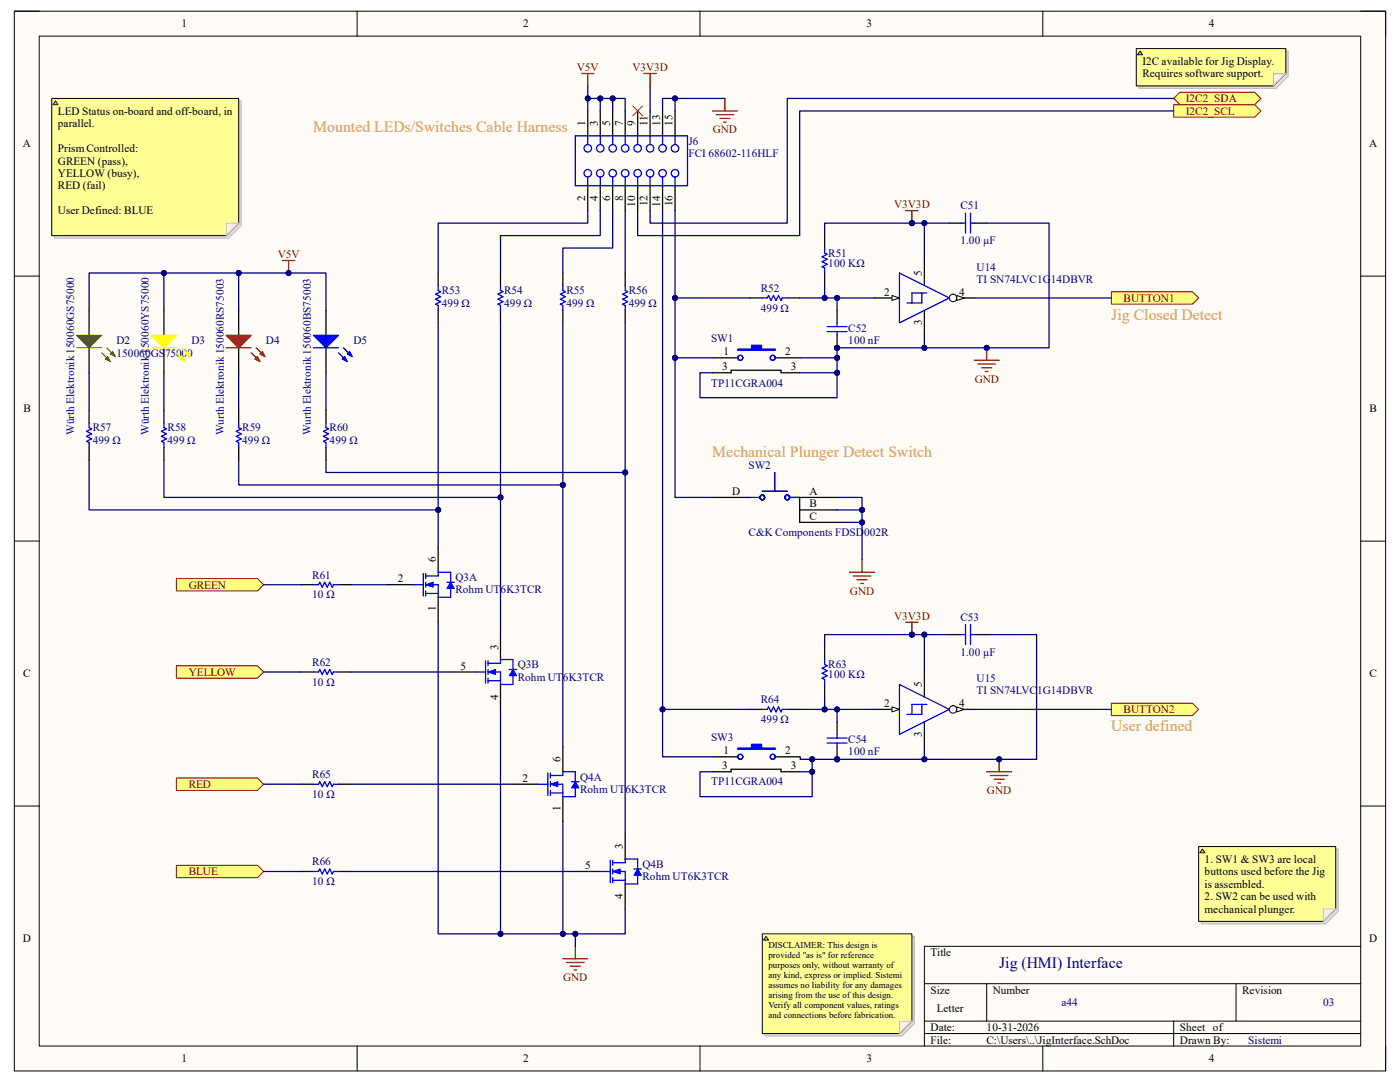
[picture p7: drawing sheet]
<svg xmlns="http://www.w3.org/2000/svg" width="279mm" height="216mm" viewBox="0 0 279 216" stroke-linecap="round" stroke-linejoin="round" font-family="sans-serif">
<path d="M2.9 2.2h273.6v211.5h-273.6z" fill-rule="evenodd" fill="#fffcf8"/>
<path d="M2.9 2.2h273.6v211.5h-273.6z" fill="none" stroke="#000" stroke-width=".2"/>
<path d="M7.8 7.2h263.8v201.5h-263.8z" fill-rule="evenodd" fill="#fffcf8"/>
<g fill="none" stroke="#000" stroke-width=".2">
<path d="M2.9 2.2h4.9M7.8 7.2h263.8v201.5h-263.8zM71.3 2.2v5M139.7 2.2v5M208.1 2.2v5M271.6 2.2h4.9v5M2.9 55.1h4.9M271.6 55.1h4.9M2.9 108h4.9M271.6 108h4.9M2.9 160.8h4.9M271.6 160.8h4.9"/>
<path d="M184.5 196.3h87.1M196.9 196.3v7.5M246.7 196.3v7.5M271.6 188.8h-87.1v19.9M71.3 208.7v5M139.7 208.7v5M184.5 203.8h87.1M184.5 206.2h87.1M208.1 208.7v5M234.2 203.8v4.9M276.5 208.7v5"/>
</g>
<path d="M174.5 59.5h5M184.5 52v5M184.5 61.9v5" fill="none" stroke="#000" stroke-width=".25"/>
<path d="M178 59l1.5 .5-1.5 .5z" fill="#f8fcff"/>
<path d="M178 59l1.5 .5-1.5 .5z" fill="none" stroke="#000" stroke-width=".2"/>
<path d="M189.5 59.5h4.9" fill="none" stroke="#000" stroke-width=".25"/>
<circle cx="190.2" cy="59.5" r=".75" fill="#f8fcff"/>
<circle cx="190.2" cy="59.5" r=".75" fill="none" stroke="#000" stroke-width=".2"/>
<path d="M190.9 59l1.5 .5-1.5 .5z" fill="#f8fcff"/>
<path d="M190.9 59l1.5 .5-1.5 .5z" fill="none" stroke="#000" stroke-width=".2"/>
<g fill="none" stroke="#00f" stroke-width=".25">
<path d="M114.8 27.1h22.4v10h-22.4zM117.3 27.1v1.8M117.3 35.3v1.8M119.8 27.1v1.8M119.8 35.3v1.8M122.3 27.1v1.8M122.3 35.3v1.8M124.8 27.1v1.8M124.8 35.3v1.8M127.3 27.1v1.8M127.3 35.3v1.8M129.7 27.1v1.8"/>
<path d="M129.7 35.3v1.8M132.2 27.1v1.8M132.2 35.3v1.8M134.7 27.1v1.8M134.7 35.3v1.8M179.5 54.5l10 5-10 4.9zM184 58.5v2h-3M185 58.5h-3v2"/>
<circle cx="117.3" cy="34.6" r=".75"/>
<circle cx="117.3" cy="29.6" r=".75"/>
<circle cx="119.8" cy="34.6" r=".75"/>
<circle cx="119.8" cy="29.6" r=".75"/>
<circle cx="122.3" cy="34.6" r=".75"/>
<circle cx="122.3" cy="29.6" r=".75"/>
<circle cx="124.8" cy="34.6" r=".75"/>
<circle cx="124.8" cy="29.6" r=".75"/>
<circle cx="127.3" cy="29.6" r=".75"/>
<circle cx="127.3" cy="34.6" r=".75"/>
<circle cx="129.7" cy="29.6" r=".75"/>
<circle cx="129.7" cy="34.6" r=".75"/>
<circle cx="132.2" cy="29.6" r=".75"/>
<circle cx="132.2" cy="34.6" r=".75"/>
<circle cx="134.7" cy="29.6" r=".75"/>
<circle cx="134.7" cy="34.6" r=".75"/>
</g>
<g fill="none" stroke="#000" stroke-width=".25">
<path d="M117.3 22.1v5M117.3 37.1v4.9M119.8 22.1v5M119.8 37.1v4.9M122.3 22.1v5M122.3 37.1v4.9M124.8 22.1v5M124.8 37.1v4.9M127.3 22.1v5M127.3 37.1v4.9M129.7 22.1v5M129.7 37.1v4.9"/>
<path d="M132.2 22.1v5M132.2 37.1v4.9M134.7 22.1v5M134.7 37.1v4.9M17.8 61.9v5M17.8 69.4v5"/>
</g>
<path d="M15.3 66.9h5l-2.5 2.5z" fill="#0f0"/>
<path d="M15.3 66.9h5l-2.5 2.5zM20.3 70.4l1.7 1.7M21.3 69.4l1.7 1.7" fill="none" stroke="#0f0" stroke-width=".25"/>
<path d="M21 71.6l.5-.5 .5 1z" fill="#0f0"/>
<path d="M21 71.6l.5-.5 .5 1z" fill="none" stroke="#0f0" stroke-width=".25"/>
<path d="M22 70.6l.5-.5 .5 1z" fill="#0f0"/>
<path d="M15.3 69.4h5M22 70.6l.5-.5 .5 1z" fill="none" stroke="#0f0" stroke-width=".25"/>
<path d="M65.1 61.9v5M65.1 69.4v5" fill="none" stroke="#000" stroke-width=".25"/>
<path d="M62.6 66.9h4.9l-2.4 2.5z" fill="#00f"/>
<path d="M62.6 66.9h4.9l-2.4 2.5zM67.5 70.4l1.8 1.7M68.5 69.4l1.8 1.7" fill="none" stroke="#00f" stroke-width=".25"/>
<path d="M68.3 71.6l.5-.5 .5 1z" fill="#00f"/>
<path d="M68.3 71.6l.5-.5 .5 1z" fill="none" stroke="#00f" stroke-width=".25"/>
<path d="M69.3 70.6l.5-.5 .5 1z" fill="#00f"/>
<path d="M62.6 69.4h4.9M69.3 70.6l.5-.5 .5 1z" fill="none" stroke="#00f" stroke-width=".25"/>
<path d="M47.6 61.9v5M47.6 69.4v5" fill="none" stroke="#000" stroke-width=".25"/>
<path d="M45.2 66.9h4.9l-2.5 2.5z" fill="#f00"/>
<path d="M45.2 66.9h4.9l-2.5 2.5zM50.1 70.4l1.8 1.7M51.1 69.4l1.8 1.7" fill="none" stroke="#800000" stroke-width=".25"/>
<path d="M50.9 71.6l.5-.5 .5 1z" fill="#f00"/>
<path d="M50.9 71.6l.5-.5 .5 1z" fill="none" stroke="#800000" stroke-width=".25"/>
<path d="M51.9 70.6l.5-.5 .5 1z" fill="#f00"/>
<path d="M45.2 69.4h4.9M51.9 70.6l.5-.5 .5 1z" fill="none" stroke="#800000" stroke-width=".25"/>
<path d="M32.7 61.9v5M32.7 69.4v5" fill="none" stroke="#000" stroke-width=".25"/>
<path d="M30.2 66.9h5l-2.5 2.5z" fill="#ff0"/>
<path d="M30.2 66.9h5l-2.5 2.5zM35.2 70.4l1.7 1.7M36.2 69.4l1.7 1.7" fill="none" stroke="#ff0" stroke-width=".25"/>
<path d="M35.9 71.6l.5-.5 .5 1z" fill="#ff0"/>
<path d="M35.9 71.6l.5-.5 .5 1z" fill="none" stroke="#ff0" stroke-width=".25"/>
<path d="M36.9 70.6l.5-.5 .5 1z" fill="#ff0"/>
<path d="M30.2 69.4h5M36.9 70.6l.5-.5 .5 1z" fill="none" stroke="#ff0" stroke-width=".25"/>
<g fill="none" stroke="#000" stroke-width=".25">
<path d="M87.4 54.5v2.5M99.9 54.5v2.5M112.3 54.5v2.5M124.8 54.5v2.5M87.4 61.9v2.5M99.9 61.9v2.5M112.3 61.9v2.5M124.8 61.9v2.5M17.8 81.8v2.5M17.8 89.3v2.5M32.7 81.8v2.5M32.7 89.3v2.5"/>
<path d="M47.6 81.8v2.5M47.6 89.3v2.5M65.1 81.8v2.5M65.1 89.3v2.5"/>
</g>
<g fill="none" stroke="#00f" stroke-width=".25">
<path d="M87.4 57v1l.5 .2-1 .5 1 .5-1 .5 1 .5-1 .5 .5 .2v1M99.9 57v1l.5 .2-1 .5 1 .5-1 .5 1 .5-1 .5 .5 .2v1M112.3 57v1l.5 .2-1 .5 1 .5-1 .5 1 .5-1 .5 .5 .2v1M124.8 57v1l.5 .2-1 .5 1 .5-1 .5 1 .5-1 .5 .5 .2v1M17.8 84.3v1l.5 .3-1 .5 1 .5-1 .5 1 .5-1 .5 .5 .2v1M32.7 84.3v1l.5 .3-1 .5 1 .5-1 .5 1 .5-1 .5 .5 .2v1M47.6 84.3v1l.5 .3-1 .5 1 .5-1 .5 1 .5-1 .5 .5 .2v1M65.1 84.3v1l.5 .3-1 .5 1 .5-1 .5 1 .5-1 .5 .5 .2v1M84.5 114.4v4.5M85 116.7h2.4v2.5M85 118.4h2.4M85 114.4v1"/>
<path d="M85 116.2v1M85 117.9v1M87.4 114.2v.7h-2.4"/>
</g>
<path d="M89.9 116.2l.8 1.2h-1.5z" fill="#00f"/>
<path d="M89.9 116.2l.8 1.2h-1.5z" fill="none" stroke="#00f" stroke-width=".2"/>
<path d="M89.2 116.2h1.5" fill="none" stroke="#00f" stroke-width=".25"/>
<path d="M85 116.7l1.4-.5v1z" fill="#00f"/>
<path d="M85 116.7l1.4-.5v1z" fill="none" stroke="#00f" stroke-width=".2"/>
<path d="M77.5 116.7h5M87.4 109.2v5M87.4 119.2v4.9" fill="none" stroke="#000" stroke-width=".25"/>
<path d="M82.5 116.7h2M87.4 114.2h2.5v2M89.9 117.4v1.8h-2.5M96.9 131.8v4.5M97.4 134.1h2.5v2.5M97.4 135.8h2.5M97.4 131.8v1M97.4 133.6v1M97.4 135.3v1M99.9 131.6v.7h-2.5" fill="none" stroke="#00f" stroke-width=".25"/>
<path d="M102.4 133.6l.7 1.2h-1.5z" fill="#00f"/>
<path d="M102.4 133.6l.7 1.2h-1.5z" fill="none" stroke="#00f" stroke-width=".2"/>
<path d="M101.6 133.6h1.5" fill="none" stroke="#00f" stroke-width=".25"/>
<path d="M97.4 134.1l1.5-.5v1z" fill="#00f"/>
<path d="M97.4 134.1l1.5-.5v1z" fill="none" stroke="#00f" stroke-width=".2"/>
<path d="M89.9 134.1h5M99.9 126.6v5M99.9 136.6v5" fill="none" stroke="#000" stroke-width=".25"/>
<path d="M94.9 134.1h2M99.9 131.6h2.5v2M102.4 134.8v1.8h-2.5M109.3 154.2v4.5M109.8 156.5h2.5v2.5M109.8 158.2h2.5M109.8 154.2v1M109.8 156v1M109.8 157.7v1M112.3 154v.7h-2.5" fill="none" stroke="#00f" stroke-width=".25"/>
<path d="M114.8 156l.8 1.2h-1.5z" fill="#00f"/>
<path d="M114.8 156l.8 1.2h-1.5z" fill="none" stroke="#00f" stroke-width=".2"/>
<path d="M114.1 156h1.5" fill="none" stroke="#00f" stroke-width=".25"/>
<path d="M109.8 156.5l1.5-.5v1z" fill="#00f"/>
<path d="M109.8 156.5l1.5-.5v1z" fill="none" stroke="#00f" stroke-width=".2"/>
<path d="M102.4 156.5h5M112.3 149v5M112.3 159v4.9" fill="none" stroke="#000" stroke-width=".25"/>
<path d="M107.4 156.5h1.9M112.3 154h2.5v2M114.8 157.2v1.8h-2.5M121.8 171.7v4.4M122.3 171.7v1M122.3 173.9h2.5v2.5M122.3 175.6h2.5M122.3 173.4v1M122.3 175.1v1M124.8 171.4v.8h-2.5" fill="none" stroke="#00f" stroke-width=".25"/>
<path d="M127.3 173.4l.7 1.2h-1.5z" fill="#00f"/>
<path d="M127.3 173.4l.7 1.2h-1.5z" fill="none" stroke="#00f" stroke-width=".2"/>
<path d="M126.5 173.4h1.5" fill="none" stroke="#00f" stroke-width=".25"/>
<path d="M122.3 173.9l1.5-.5v1z" fill="#00f"/>
<path d="M122.3 173.9l1.5-.5v1z" fill="none" stroke="#00f" stroke-width=".2"/>
<path d="M114.8 173.9h5M124.8 166.4v5M124.8 176.4v5" fill="none" stroke="#000" stroke-width=".25"/>
<path d="M119.8 173.9h2M124.8 171.4h2.5v2M127.3 174.6v1.8h-2.5" fill="none" stroke="#00f" stroke-width=".25"/>
<path d="M112.3 191.3h5M113.1 192.1h3.5M113.8 192.8h2M114.6 193.5h.5M114.8 188.8v2.5" fill="none" stroke="#800000" stroke-width=".25"/>
<path d="M35.2 115.4h16.2l1.2 1.3-1.2 1.2h-16.2z" fill-rule="evenodd" fill="#ffff80"/>
<path d="M35.2 115.4h16.2l1.2 1.3-1.2 1.2h-16.2z" fill="none" stroke="#800000" stroke-width=".2"/>
<path d="M35.2 132.8h16.2l1.2 1.3-1.2 1.2h-16.2z" fill-rule="evenodd" fill="#ffff80"/>
<path d="M35.2 132.8h16.2l1.2 1.3-1.2 1.2h-16.2z" fill="none" stroke="#800000" stroke-width=".2"/>
<path d="M35.2 155.2h16.2l1.2 1.3-1.2 1.2h-16.2z" fill-rule="evenodd" fill="#ffff80"/>
<path d="M35.2 155.2h16.2l1.2 1.3-1.2 1.2h-16.2z" fill="none" stroke="#800000" stroke-width=".2"/>
<path d="M35.2 172.7h16.2l1.2 1.2-1.2 1.2h-16.2z" fill-rule="evenodd" fill="#ffff80"/>
<path d="M35.2 172.7h16.2l1.2 1.2-1.2 1.2h-16.2z" fill="none" stroke="#800000" stroke-width=".2"/>
<path d="M184.5 134.1v5M174.5 141.6h5M184.5 144v5" fill="none" stroke="#000" stroke-width=".25"/>
<path d="M178 141.1l1.5 .5-1.5 .4z" fill="#f8fcff"/>
<path d="M178 141.1l1.5 .5-1.5 .4z" fill="none" stroke="#000" stroke-width=".2"/>
<path d="M189.5 141.6h4.9" fill="none" stroke="#000" stroke-width=".25"/>
<circle cx="190.2" cy="141.5" r=".75" fill="#f8fcff"/>
<circle cx="190.2" cy="141.6" r=".75" fill="none" stroke="#000" stroke-width=".2"/>
<path d="M190.9 141.1l1.5 .5-1.5 .4z" fill="#f8fcff"/>
<path d="M190.9 141.1l1.5 .5-1.5 .4z" fill="none" stroke="#000" stroke-width=".2"/>
<path d="M191.9 44.5h.8M192.7 42.5v4M193.7 42.5v4M193.7 44.5h.7M179.5 136.6l10 5-10 4.9zM191.9 126.6h.8M192.7 124.6v4M193.7 124.6v4M193.7 126.6h.7M184 140.6v1.9h-3M185 140.6h-3v1.9" fill="none" stroke="#00f" stroke-width=".25"/>
<path d="M189.5 44.5h2.4M194.4 44.5h2.5M189.5 126.6h2.4M194.4 126.6h2.5" fill="none" stroke="#000" stroke-width=".25"/>
<path d="M196.9 154h5M197.7 154.7h3.4M198.4 155.5h2M199.2 156.2h.5M199.4 151.5v2.5" fill="none" stroke="#800000" stroke-width=".25"/>
<circle cx="199.4" cy="151.5" r=".5" fill="#000080"/>
<circle cx="199.4" cy="151.5" r=".5" fill="none" stroke="#000080" stroke-width=".2"/>
<path d="M194.4 71.9h5M195.2 72.6h3.5M195.9 73.4h2M196.7 74.1h.5M196.9 69.4v2.5" fill="none" stroke="#800000" stroke-width=".25"/>
<circle cx="196.9" cy="69.4" r=".5" fill="#000080"/>
<circle cx="196.9" cy="69.4" r=".5" fill="none" stroke="#000080" stroke-width=".2"/>
<path d="M180.7 42h2.5M182 42v2.5" fill="none" stroke="#800000" stroke-width=".25"/>
<circle cx="182" cy="44.5" r=".5" fill="#000080"/>
<circle cx="182" cy="44.5" r=".5" fill="none" stroke="#000080" stroke-width=".2"/>
<path d="M180.7 124.1h2.5M182 124.1v2.5" fill="none" stroke="#800000" stroke-width=".25"/>
<circle cx="182" cy="126.6" r=".5" fill="#000080"/>
<circle cx="182" cy="126.6" r=".5" fill="none" stroke="#000080" stroke-width=".2"/>
<path d="M149.6 59.5h2.5M157.1 59.5h2.5M149.6 141.6h2.5M157.1 141.6h2.5" fill="none" stroke="#000" stroke-width=".25"/>
<path d="M152.1 59.5h1l.3-.5 .5 .9 .5-.9 .5 .9 .5-.9 .5 .9 .2-.4h1M152.1 141.6h1l.3-.5 .5 .9 .5-.9 .5 .9 .5-.9 .5 .9 .2-.4h1" fill="none" stroke="#00f" stroke-width=".25"/>
<circle cx="167.1" cy="69.4" r=".5" fill="#000080"/>
<circle cx="167.1" cy="69.4" r=".5" fill="none" stroke="#000080" stroke-width=".2"/>
<path d="M167.1 61.9v2.5M167.1 66.9v2.5" fill="none" stroke="#000" stroke-width=".25"/>
<circle cx="167.1" cy="69.4" r=".5" fill="#000080"/>
<circle cx="167.1" cy="69.4" r=".5" fill="none" stroke="#000080" stroke-width=".2"/>
<path d="M165.1 66.2h3.9M165.1 65.2h3.9M167.1 64.4v.8M167.1 66.2v.7" fill="none" stroke="#00f" stroke-width=".25"/>
<circle cx="167.1" cy="151.5" r=".5" fill="#000080"/>
<circle cx="167.1" cy="151.5" r=".5" fill="none" stroke="#000080" stroke-width=".2"/>
<path d="M167.1 144v2.5M167.1 149v2.5" fill="none" stroke="#000" stroke-width=".25"/>
<circle cx="167.1" cy="151.5" r=".5" fill="#000080"/>
<circle cx="167.1" cy="151.5" r=".5" fill="none" stroke="#000080" stroke-width=".2"/>
<path d="M165.1 148.3h3.9M165.1 147.3h3.9M167.1 146.5v.8M167.1 148.3v.7" fill="none" stroke="#00f" stroke-width=".25"/>
<path d="M144.7 19.6v2.5M142.2 22.1h5M142.9 22.9h3.5M143.7 23.6h2M144.4 24.4h.5" fill="none" stroke="#800000" stroke-width=".25"/>
<path d="M221.8 58.2h16.2l1.2 1.3-1.2 1.2h-16.2z" fill-rule="evenodd" fill="#ffff80"/>
<path d="M221.8 58.2h16.2l1.2 1.3-1.2 1.2h-16.2z" fill="none" stroke="#800000" stroke-width=".2"/>
<path d="M221.8 140.3h16.2l1.2 1.3-1.2 1.2h-16.2z" fill-rule="evenodd" fill="#ffff80"/>
<path d="M221.8 140.3h16.2l1.2 1.3-1.2 1.2h-16.2z" fill="none" stroke="#800000" stroke-width=".2"/>
<path d="M126.3 21.1l1.9 2M128.2 21.1l-1.9 2" fill="none" stroke="#f00" stroke-width=".2"/>
<path d="M142.3 71.4h4.9M154.7 71.4h5" fill="none" stroke="#000" stroke-width=".25"/>
<path d="M147.2 69.7h2.8v-.8h2v.8h2.7v.2h-7.5z" fill-rule="evenodd" fill="#00f"/>
<g fill="none" stroke="#00f" stroke-width=".25">
<path d="M147.2 69.7h2.8v-.8h2v.8h2.7v.2h-7.5z"/>
<circle cx="147.7" cy="71.4" r=".5"/>
<circle cx="154.2" cy="71.4" r=".5"/>
</g>
<path d="M142.2 74.4h3.7v-.5h10v.5h3.7M142.3 151h4.9M154.7 151h5" fill="none" stroke="#000" stroke-width=".25"/>
<path d="M147.2 149.3h2.8v-.8h2v.8h2.7v.2h-7.5z" fill-rule="evenodd" fill="#00f"/>
<g fill="none" stroke="#00f" stroke-width=".25">
<path d="M147.2 149.3h2.8v-.8h2v.8h2.7v.2h-7.5z"/>
<circle cx="147.7" cy="151" r=".5"/>
<circle cx="154.2" cy="151" r=".5"/>
</g>
<path d="M142.2 154h3.7v-.5h10v.5h3.7" fill="none" stroke="#000" stroke-width=".25"/>
<path d="M116.1 14.7h2.4M117.3 14.7v2.5M56.3 52h2.5M57.6 52v2.5" fill="none" stroke="#800000" stroke-width=".25"/>
<circle cx="57.6" cy="54.5" r=".5" fill="#000080"/>
<circle cx="57.6" cy="54.5" r=".5" fill="none" stroke="#000080" stroke-width=".2"/>
<g fill="none" stroke="#00f" stroke-width=".25">
<path d="M149.6 99.3h2M152.1 98h5M154.6 94.3v3.7M157.6 99.3h2"/>
<circle cx="152.1" cy="99.3" r=".47"/>
<circle cx="157.1" cy="99.3" r=".47"/>
</g>
<path d="M142.2 99.3h7.4M167.1 99.3h-7.5v4.9h7.5M159.6 101.7h7.5" fill="none" stroke="#000" stroke-width=".25"/>
<path d="M169.5 114.2h5M170.3 114.9h3.5M171 115.7h2M171.8 116.4h.5M172 111.7v2.5" fill="none" stroke="#800000" stroke-width=".25"/>
<path d="M234.2 19.6l1.3-1.2h14.9l1.3 1.2-1.3 1.3h-14.9z" fill-rule="evenodd" fill="#ffff80"/>
<path d="M234.2 19.6l1.3-1.2h14.9l1.3 1.2-1.3 1.3h-14.9z" fill="none" stroke="#800000" stroke-width=".2"/>
<path d="M234.2 20.9h16.2l1.3 1.2-1.3 1.3h-16.2z" fill-rule="evenodd" fill="#ffff80"/>
<path d="M234.2 20.9h16.2l1.3 1.2-1.3 1.3h-16.2z" fill="none" stroke="#800000" stroke-width=".2"/>
<path d="M128.5 14.7h2.5M129.7 14.7v2.5" fill="none" stroke="#800000" stroke-width=".25"/>
<path d="M164.6 47v2.5M164.6 54.5v2.5M60.1 116.7h2.5M67.5 116.7h2.5M60.1 134.1h2.5M67.5 134.1h2.5M164.6 129.1v2.5M164.6 136.6v2.5M60.1 156.5h2.5M67.5 156.5h2.5M60.1 173.9h2.5M67.5 173.9h2.5" fill="none" stroke="#000" stroke-width=".25"/>
<path d="M164.6 49.5v1l.5 .2-1 .5 1 .5-1 .5 1 .5-1 .5 .5 .3v1M62.6 116.7h1l.2-.5 .5 1 .5-1 .5 1 .5-1 .5 1 .2-.5h1M62.6 134.1h1l.2-.5 .5 1 .5-1 .5 1 .5-1 .5 1 .2-.5h1M164.6 131.6v1l.5 .2-1 .5 1 .5-1 .5 1 .5-1 .5 .5 .3v1M62.6 156.5h1l.2-.5 .5 1 .5-1 .5 1 .5-1 .5 1 .2-.5h1M62.6 173.9h1l.2-.5 .5 1 .5-1 .5 1 .5-1 .5 1 .2-.5h1" fill="none" stroke="#00f" stroke-width=".25"/>
<path d="M47.6 54.5v7.4" fill="none" stroke="#000080" stroke-width=".25"/>
<circle cx="47.6" cy="54.5" r=".5" fill="#000080"/>
<circle cx="47.6" cy="54.5" r=".5" fill="none" stroke="#000080" stroke-width=".2"/>
<path d="M32.7 54.5v7.4" fill="none" stroke="#000080" stroke-width=".25"/>
<circle cx="32.7" cy="54.5" r=".5" fill="#000080"/>
<circle cx="32.7" cy="54.5" r=".5" fill="none" stroke="#000080" stroke-width=".2"/>
<path d="M117.3 17.2v2.4h7.5v2.5M17.8 74.4v7.4M32.7 74.4v7.4M47.6 74.4v7.4M65.1 74.4v7.4" fill="none" stroke="#000080" stroke-width=".25"/>
<circle cx="117.3" cy="19.6" r=".5" fill="#000080"/>
<circle cx="117.3" cy="19.6" r=".5" fill="none" stroke="#000080" stroke-width=".2"/>
<circle cx="119.8" cy="19.6" r=".5" fill="#000080"/>
<circle cx="119.8" cy="19.6" r=".5" fill="none" stroke="#000080" stroke-width=".2"/>
<circle cx="122.3" cy="19.6" r=".5" fill="#000080"/>
<circle cx="122.3" cy="19.6" r=".5" fill="none" stroke="#000080" stroke-width=".2"/>
<path d="M122.3 19.6v2.5" fill="none" stroke="#000080" stroke-width=".25"/>
<circle cx="122.3" cy="19.6" r=".5" fill="#000080"/>
<circle cx="122.3" cy="19.6" r=".5" fill="none" stroke="#000080" stroke-width=".2"/>
<path d="M119.8 19.6v2.5" fill="none" stroke="#000080" stroke-width=".25"/>
<circle cx="119.8" cy="19.6" r=".5" fill="#000080"/>
<circle cx="119.8" cy="19.6" r=".5" fill="none" stroke="#000080" stroke-width=".2"/>
<path d="M117.3 19.6v2.5" fill="none" stroke="#000080" stroke-width=".25"/>
<circle cx="117.3" cy="19.6" r=".5" fill="#000080"/>
<circle cx="117.3" cy="19.6" r=".5" fill="none" stroke="#000080" stroke-width=".2"/>
<path d="M117.3 42v2.5h-29.9v10M119.8 42v5h-19.9v7.5M122.3 42v7.5h-10v5M124.8 42v12.5M87.4 64.4v37.3h-69.6v-9.9" fill="none" stroke="#000080" stroke-width=".25"/>
<circle cx="87.4" cy="101.7" r=".5" fill="#000080"/>
<circle cx="87.4" cy="101.7" r=".5" fill="none" stroke="#000080" stroke-width=".2"/>
<path d="M99.9 64.4v34.9h-67.2v-7.5" fill="none" stroke="#000080" stroke-width=".25"/>
<circle cx="99.9" cy="99.3" r=".5" fill="#000080"/>
<circle cx="99.9" cy="99.3" r=".5" fill="none" stroke="#000080" stroke-width=".2"/>
<path d="M112.3 64.4v32.4h-64.7v-5" fill="none" stroke="#000080" stroke-width=".25"/>
<circle cx="112.3" cy="96.8" r=".5" fill="#000080"/>
<circle cx="112.3" cy="96.8" r=".5" fill="none" stroke="#000080" stroke-width=".2"/>
<path d="M124.8 64.4v29.9h-59.7v-2.5" fill="none" stroke="#000080" stroke-width=".25"/>
<circle cx="124.8" cy="94.3" r=".5" fill="#000080"/>
<circle cx="124.8" cy="94.3" r=".5" fill="none" stroke="#000080" stroke-width=".2"/>
<path d="M17.8 61.9v-7.4h47.3v7.4" fill="none" stroke="#000080" stroke-width=".25"/>
<circle cx="32.7" cy="54.5" r=".5" fill="#000080"/>
<circle cx="32.7" cy="54.5" r=".5" fill="none" stroke="#000080" stroke-width=".2"/>
<circle cx="47.6" cy="54.5" r=".5" fill="#000080"/>
<circle cx="47.6" cy="54.5" r=".5" fill="none" stroke="#000080" stroke-width=".2"/>
<circle cx="57.6" cy="54.5" r=".5" fill="#000080"/>
<circle cx="57.6" cy="54.5" r=".5" fill="none" stroke="#000080" stroke-width=".2"/>
<path d="M70 116.7h7.5M87.4 101.7v7.5M70 134.1h19.9M70 156.5h32.4M70 173.9h44.8" fill="none" stroke="#000080" stroke-width=".25"/>
<circle cx="87.4" cy="101.7" r=".5" fill="#000080"/>
<circle cx="87.4" cy="101.7" r=".5" fill="none" stroke="#000080" stroke-width=".2"/>
<path d="M99.9 99.3v27.3" fill="none" stroke="#000080" stroke-width=".25"/>
<circle cx="99.9" cy="99.3" r=".5" fill="#000080"/>
<circle cx="99.9" cy="99.3" r=".5" fill="none" stroke="#000080" stroke-width=".2"/>
<path d="M112.3 96.8v52.2" fill="none" stroke="#000080" stroke-width=".25"/>
<circle cx="112.3" cy="96.8" r=".5" fill="#000080"/>
<circle cx="112.3" cy="96.8" r=".5" fill="none" stroke="#000080" stroke-width=".2"/>
<path d="M124.8 94.3v72.1" fill="none" stroke="#000080" stroke-width=".25"/>
<circle cx="124.8" cy="94.3" r=".5" fill="#000080"/>
<circle cx="124.8" cy="94.3" r=".5" fill="none" stroke="#000080" stroke-width=".2"/>
<path d="M87.5 124.1v62.2h37.3v-4.9" fill="none" stroke="#000080" stroke-width=".25"/>
<circle cx="99.9" cy="186.3" r=".5" fill="#000080"/>
<circle cx="99.9" cy="186.3" r=".5" fill="none" stroke="#000080" stroke-width=".2"/>
<circle cx="112.3" cy="186.3" r=".5" fill="#000080"/>
<circle cx="112.3" cy="186.3" r=".5" fill="none" stroke="#000080" stroke-width=".2"/>
<circle cx="114.8" cy="186.3" r=".5" fill="#000080"/>
<circle cx="114.8" cy="186.3" r=".5" fill="none" stroke="#000080" stroke-width=".2"/>
<path d="M114.8 186.3v2.5" fill="none" stroke="#000080" stroke-width=".25"/>
<circle cx="114.8" cy="186.3" r=".5" fill="#000080"/>
<circle cx="114.8" cy="186.3" r=".5" fill="none" stroke="#000080" stroke-width=".2"/>
<path d="M112.3 163.9v22.4" fill="none" stroke="#000080" stroke-width=".25"/>
<circle cx="112.3" cy="186.3" r=".5" fill="#000080"/>
<circle cx="112.3" cy="186.3" r=".5" fill="none" stroke="#000080" stroke-width=".2"/>
<path d="M99.9 141.6v44.7" fill="none" stroke="#000080" stroke-width=".25"/>
<circle cx="99.9" cy="186.3" r=".5" fill="#000080"/>
<circle cx="99.9" cy="186.3" r=".5" fill="none" stroke="#000080" stroke-width=".2"/>
<path d="M196.9 44.5h12.5v24.9h-24.9v-2.5M52.6 116.7h7.5M52.6 134.1h7.5M52.6 156.5h7.5M52.6 173.9h7.5" fill="none" stroke="#000080" stroke-width=".25"/>
<circle cx="184.5" cy="69.4" r=".5" fill="#000080"/>
<circle cx="184.5" cy="69.4" r=".5" fill="none" stroke="#000080" stroke-width=".2"/>
<circle cx="196.9" cy="69.4" r=".5" fill="#000080"/>
<circle cx="196.9" cy="69.4" r=".5" fill="none" stroke="#000080" stroke-width=".2"/>
<path d="M196.9 126.6h10v24.9h-22.4v-2.5" fill="none" stroke="#000080" stroke-width=".25"/>
<circle cx="184.5" cy="151.5" r=".5" fill="#000080"/>
<circle cx="184.5" cy="151.5" r=".5" fill="none" stroke="#000080" stroke-width=".2"/>
<circle cx="199.4" cy="151.5" r=".5" fill="#000080"/>
<circle cx="199.4" cy="151.5" r=".5" fill="none" stroke="#000080" stroke-width=".2"/>
<path d="M164.6 57v2.5h9.9" fill="none" stroke="#000080" stroke-width=".25"/>
<circle cx="164.6" cy="59.5" r=".5" fill="#000080"/>
<circle cx="164.6" cy="59.5" r=".5" fill="none" stroke="#000080" stroke-width=".2"/>
<circle cx="167.1" cy="59.5" r=".5" fill="#000080"/>
<circle cx="167.1" cy="59.5" r=".5" fill="none" stroke="#000080" stroke-width=".2"/>
<path d="M182 44.5h-17.4v2.5" fill="none" stroke="#000080" stroke-width=".25"/>
<circle cx="182" cy="44.5" r=".5" fill="#000080"/>
<circle cx="182" cy="44.5" r=".5" fill="none" stroke="#000080" stroke-width=".2"/>
<path d="M182 44.5h7.5" fill="none" stroke="#000080" stroke-width=".25"/>
<circle cx="182" cy="44.5" r=".5" fill="#000080"/>
<circle cx="182" cy="44.5" r=".5" fill="none" stroke="#000080" stroke-width=".2"/>
<circle cx="184.5" cy="44.5" r=".5" fill="#000080"/>
<circle cx="184.5" cy="44.5" r=".5" fill="none" stroke="#000080" stroke-width=".2"/>
<path d="M184.5 44.5v7.5" fill="none" stroke="#000080" stroke-width=".25"/>
<circle cx="184.5" cy="44.5" r=".5" fill="#000080"/>
<circle cx="184.5" cy="44.5" r=".5" fill="none" stroke="#000080" stroke-width=".2"/>
<path d="M182 126.6h-17.4v2.5" fill="none" stroke="#000080" stroke-width=".25"/>
<circle cx="182" cy="126.6" r=".5" fill="#000080"/>
<circle cx="182" cy="126.6" r=".5" fill="none" stroke="#000080" stroke-width=".2"/>
<path d="M182 126.6h7.5" fill="none" stroke="#000080" stroke-width=".25"/>
<circle cx="182" cy="126.6" r=".5" fill="#000080"/>
<circle cx="182" cy="126.6" r=".5" fill="none" stroke="#000080" stroke-width=".2"/>
<circle cx="184.5" cy="126.6" r=".5" fill="#000080"/>
<circle cx="184.5" cy="126.6" r=".5" fill="none" stroke="#000080" stroke-width=".2"/>
<path d="M184.5 126.6v7.5" fill="none" stroke="#000080" stroke-width=".25"/>
<circle cx="184.5" cy="126.6" r=".5" fill="#000080"/>
<circle cx="184.5" cy="126.6" r=".5" fill="none" stroke="#000080" stroke-width=".2"/>
<path d="M164.6 139.1v2.5h9.9" fill="none" stroke="#000080" stroke-width=".25"/>
<circle cx="164.6" cy="141.6" r=".5" fill="#000080"/>
<circle cx="164.6" cy="141.6" r=".5" fill="none" stroke="#000080" stroke-width=".2"/>
<circle cx="167.1" cy="141.6" r=".5" fill="#000080"/>
<circle cx="167.1" cy="141.6" r=".5" fill="none" stroke="#000080" stroke-width=".2"/>
<path d="M167.1 141.6v2.4" fill="none" stroke="#000080" stroke-width=".25"/>
<circle cx="167.1" cy="141.6" r=".5" fill="#000080"/>
<circle cx="167.1" cy="141.6" r=".5" fill="none" stroke="#000080" stroke-width=".2"/>
<path d="M167.1 59.5v2.4" fill="none" stroke="#000080" stroke-width=".25"/>
<circle cx="167.1" cy="59.5" r=".5" fill="#000080"/>
<circle cx="167.1" cy="59.5" r=".5" fill="none" stroke="#000080" stroke-width=".2"/>
<path d="M159.6 59.5h5" fill="none" stroke="#000080" stroke-width=".25"/>
<circle cx="164.6" cy="59.5" r=".5" fill="#000080"/>
<circle cx="164.6" cy="59.5" r=".5" fill="none" stroke="#000080" stroke-width=".2"/>
<path d="M159.6 141.6h5" fill="none" stroke="#000080" stroke-width=".25"/>
<circle cx="164.6" cy="141.6" r=".5" fill="#000080"/>
<circle cx="164.6" cy="141.6" r=".5" fill="none" stroke="#000080" stroke-width=".2"/>
<path d="M144.7 19.6h-12.5v2.5" fill="none" stroke="#000080" stroke-width=".25"/>
<circle cx="134.7" cy="19.6" r=".5" fill="#000080"/>
<circle cx="134.7" cy="19.6" r=".5" fill="none" stroke="#000080" stroke-width=".2"/>
<path d="M134.7 19.6v2.5" fill="none" stroke="#000080" stroke-width=".25"/>
<circle cx="134.7" cy="19.6" r=".5" fill="#000080"/>
<circle cx="134.7" cy="19.6" r=".5" fill="none" stroke="#000080" stroke-width=".2"/>
<path d="M134.7 42v17.5h14.9" fill="none" stroke="#000080" stroke-width=".25"/>
<circle cx="134.7" cy="59.5" r=".5" fill="#000080"/>
<circle cx="134.7" cy="59.5" r=".5" fill="none" stroke="#000080" stroke-width=".2"/>
<path d="M132.2 42v99.6h17.4M194.4 59.5h27.4M194.4 141.6h27.4" fill="none" stroke="#000080" stroke-width=".25"/>
<circle cx="132.2" cy="141.6" r=".5" fill="#000080"/>
<circle cx="132.2" cy="141.6" r=".5" fill="none" stroke="#000080" stroke-width=".2"/>
<path d="M134.7 59.5v11.9h7.6" fill="none" stroke="#000080" stroke-width=".25"/>
<circle cx="134.7" cy="59.5" r=".5" fill="#000080"/>
<circle cx="134.7" cy="59.5" r=".5" fill="none" stroke="#000080" stroke-width=".2"/>
<circle cx="134.7" cy="71.4" r=".5" fill="#000080"/>
<circle cx="134.7" cy="71.4" r=".5" fill="none" stroke="#000080" stroke-width=".2"/>
<path d="M184.5 69.4h-17.4v2h-7.4" fill="none" stroke="#000080" stroke-width=".25"/>
<circle cx="167.1" cy="71.4" r=".5" fill="#000080"/>
<circle cx="167.1" cy="71.4" r=".5" fill="none" stroke="#000080" stroke-width=".2"/>
<circle cx="167.1" cy="69.4" r=".5" fill="#000080"/>
<circle cx="167.1" cy="69.4" r=".5" fill="none" stroke="#000080" stroke-width=".2"/>
<circle cx="184.5" cy="69.4" r=".5" fill="#000080"/>
<circle cx="184.5" cy="69.4" r=".5" fill="none" stroke="#000080" stroke-width=".2"/>
<path d="M167.1 71.4v3h-7.5" fill="none" stroke="#000080" stroke-width=".25"/>
<circle cx="167.1" cy="74.4" r=".5" fill="#000080"/>
<circle cx="167.1" cy="74.4" r=".5" fill="none" stroke="#000080" stroke-width=".2"/>
<circle cx="167.1" cy="71.4" r=".5" fill="#000080"/>
<circle cx="167.1" cy="71.4" r=".5" fill="none" stroke="#000080" stroke-width=".2"/>
<path d="M142.2 74.4h-2.5v5h27.4v-5" fill="none" stroke="#000080" stroke-width=".25"/>
<circle cx="167.1" cy="74.4" r=".5" fill="#000080"/>
<circle cx="167.1" cy="74.4" r=".5" fill="none" stroke="#000080" stroke-width=".2"/>
<path d="M132.2 141.6v9.4h10.1" fill="none" stroke="#000080" stroke-width=".25"/>
<circle cx="132.2" cy="141.6" r=".5" fill="#000080"/>
<circle cx="132.2" cy="141.6" r=".5" fill="none" stroke="#000080" stroke-width=".2"/>
<path d="M159.7 151v.5h24.8" fill="none" stroke="#000080" stroke-width=".25"/>
<circle cx="162.1" cy="151.5" r=".5" fill="#000080"/>
<circle cx="162.1" cy="151.5" r=".5" fill="none" stroke="#000080" stroke-width=".2"/>
<circle cx="167.1" cy="151.5" r=".5" fill="#000080"/>
<circle cx="167.1" cy="151.5" r=".5" fill="none" stroke="#000080" stroke-width=".2"/>
<circle cx="184.5" cy="151.5" r=".5" fill="#000080"/>
<circle cx="184.5" cy="151.5" r=".5" fill="none" stroke="#000080" stroke-width=".2"/>
<path d="M162.1 151.5v7.5h-22.4v-5h2.5" fill="none" stroke="#000080" stroke-width=".25"/>
<circle cx="162.1" cy="154" r=".5" fill="#000080"/>
<circle cx="162.1" cy="154" r=".5" fill="none" stroke="#000080" stroke-width=".2"/>
<circle cx="162.1" cy="151.5" r=".5" fill="#000080"/>
<circle cx="162.1" cy="151.5" r=".5" fill="none" stroke="#000080" stroke-width=".2"/>
<path d="M159.6 154h2.5" fill="none" stroke="#000080" stroke-width=".25"/>
<circle cx="162.1" cy="154" r=".5" fill="#000080"/>
<circle cx="162.1" cy="154" r=".5" fill="none" stroke="#000080" stroke-width=".2"/>
<path d="M134.7 71.4v27.9h7.5" fill="none" stroke="#000080" stroke-width=".25"/>
<circle cx="134.7" cy="71.4" r=".5" fill="#000080"/>
<circle cx="134.7" cy="71.4" r=".5" fill="none" stroke="#000080" stroke-width=".2"/>
<path d="M167.1 99.3h4.9v12.4" fill="none" stroke="#000080" stroke-width=".25"/>
<circle cx="172" cy="101.7" r=".5" fill="#000080"/>
<circle cx="172" cy="101.7" r=".5" fill="none" stroke="#000080" stroke-width=".2"/>
<circle cx="172" cy="104.2" r=".5" fill="#000080"/>
<circle cx="172" cy="104.2" r=".5" fill="none" stroke="#000080" stroke-width=".2"/>
<path d="M167.1 101.7h4.9" fill="none" stroke="#000080" stroke-width=".25"/>
<circle cx="172" cy="101.7" r=".5" fill="#000080"/>
<circle cx="172" cy="101.7" r=".5" fill="none" stroke="#000080" stroke-width=".2"/>
<path d="M167.1 104.2h4.9" fill="none" stroke="#000080" stroke-width=".25"/>
<circle cx="172" cy="104.2" r=".5" fill="#000080"/>
<circle cx="172" cy="104.2" r=".5" fill="none" stroke="#000080" stroke-width=".2"/>
<path d="M129.7 17.2v4.9M234.2 19.6h-77.1v24.9h-27.4v-2.5M234.2 22.1h-74.6v24.9h-32.3v-5" fill="none" stroke="#000080" stroke-width=".25"/>
<path d="M10.8 20.1h37.3v24.9l-2.5 2.5h-34.8z" fill-rule="evenodd" fill="#e0ddd7"/>
<path d="M10.8 20.1h37.3v24.9l-2.5 2.5h-34.8z" fill="none" stroke="#bfbdba" stroke-width=".2"/>
<path d="M10.3 19.6h37.3v24.9l-2.4 2.5h-34.9z" fill-rule="evenodd" fill="#ffff96"/>
<path d="M10.3 19.6h37.3v24.9l-2.4 2.5h-34.9z" fill="none" stroke="#000" stroke-width=".2"/>
<path d="M45.2 44.5h2.4l-2.4 2.5z" fill="#f2f0d8"/>
<path d="M45.2 44.5h2.4l-2.4 2.5z" fill="none" stroke="#bfbdba" stroke-width=".2"/>
<path d="M11.1 20.1l.5 .8h-1z" fill="#ffcc78"/>
<path d="M11.1 20.1l.5 .8h-1z" fill="none" stroke="#300" stroke-width=".2"/>
<path d="M239.7 169.4h27.4v12.5l-2.5 2.5h-24.9z" fill-rule="evenodd" fill="#e0ddd7"/>
<path d="M239.7 169.4h27.4v12.5l-2.5 2.5h-24.9z" fill="none" stroke="#bfbdba" stroke-width=".2"/>
<path d="M239.2 168.9h27.4v12.5l-2.5 2.5h-24.9z" fill-rule="evenodd" fill="#ffff96"/>
<path d="M239.2 168.9h27.4v12.5l-2.5 2.5h-24.9z" fill="none" stroke="#000" stroke-width=".2"/>
<path d="M264.1 181.4h2.5l-2.5 2.5z" fill="#f2f0d8"/>
<path d="M264.1 181.4h2.5l-2.5 2.5z" fill="none" stroke="#bfbdba" stroke-width=".2"/>
<path d="M240 169.4l.5 .8h-1z" fill="#ffcc78"/>
<path d="M240 169.4l.5 .8h-1z" fill="none" stroke="#300" stroke-width=".2"/>
<path d="M227.3 10.2h29.8v5l-2.5 2.5h-27.3z" fill-rule="evenodd" fill="#e0ddd7"/>
<path d="M227.3 10.2h29.8v5l-2.5 2.5h-27.3z" fill="none" stroke="#bfbdba" stroke-width=".2"/>
<path d="M226.8 9.7h29.8v5l-2.5 2.5h-27.3z" fill-rule="evenodd" fill="#ffff96"/>
<path d="M226.8 9.7h29.8v5l-2.5 2.5h-27.3z" fill="none" stroke="#000" stroke-width=".2"/>
<path d="M254.1 14.7h2.5l-2.5 2.5z" fill="#f2f0d8"/>
<path d="M254.1 14.7h2.5l-2.5 2.5z" fill="none" stroke="#bfbdba" stroke-width=".2"/>
<path d="M227.5 10.2l.5 .7h-1z" fill="#ffcc78"/>
<path d="M227.5 10.2l.5 .7h-1z" fill="none" stroke="#300" stroke-width=".2"/>
<path d="M152.6 186.8h29.9v17.4l-2.5 2.5h-27.4z" fill-rule="evenodd" fill="#e0ddd7"/>
<path d="M152.6 186.8h29.9v17.4l-2.5 2.5h-27.4z" fill="none" stroke="#bfbdba" stroke-width=".2"/>
<path d="M152.1 186.3h29.9v17.5l-2.5 2.4h-27.4z" fill-rule="evenodd" fill="#ffff96"/>
<path d="M152.1 186.3h29.9v17.5l-2.5 2.4h-27.4z" fill="none" stroke="#000" stroke-width=".2"/>
<path d="M179.5 203.8h2.5l-2.5 2.4z" fill="#f2f0d8"/>
<path d="M179.5 203.8h2.5l-2.5 2.4z" fill="none" stroke="#bfbdba" stroke-width=".2"/>
<path d="M152.9 186.8l.5 .8h-1z" fill="#ffcc78"/>
<path d="M152.9 186.8l.5 .8h-1z" fill="none" stroke="#300" stroke-width=".2"/>
<g font-size="3.1" fill="#e69138">
<text x="62.5" y="26.4">Mounted LEDs/Switches Cable Harness</text>
<text x="221.8" y="63.8">Jig Closed Detect</text>
<text x="142.2" y="91.1">Mechanical Plunger Detect Switch</text>
<text x="221.8" y="145.8">User defined</text>
</g>
<text font-size="3.1" fill="#000080" x="199.4" y="193.1">Jig (HMI) Interface</text>
<g font-size="2.2">
<text x="36.2" y="5.5">1</text>
<text x="104.4" y="5.5">2</text>
<text x="172.9" y="5.5">3</text>
<text x="241.3" y="5.5">4</text>
<text x="228" y="13">I2C available for Jig Display.</text>
<text x="228" y="15.4">Requires software support.</text>
<text x="11.6" y="22.9">LED Status on-board and off-board, in</text>
<text x="4.5" y="29.4">A</text>
<text x="11.6" y="25.4">parallel.</text>
<text x="116.8" y="25.1" transform="rotate(-90 116.8 25.1)">1</text>
<text x="119.3" y="25.1" transform="rotate(-90 119.3 25.1)">3</text>
<text x="121.8" y="25.1" transform="rotate(-90 121.8 25.1)">5</text>
<text x="124.3" y="25.1" transform="rotate(-90 124.3 25.1)">7</text>
<text x="126.7" y="25.1" transform="rotate(-90 126.7 25.1)">9</text>
<text x="129.2" y="25.1" transform="rotate(-90 129.2 25.1)">11</text>
<text x="131.7" y="25.1" transform="rotate(-90 131.7 25.1)">13</text>
<text x="134.2" y="25.1" transform="rotate(-90 134.2 25.1)">15</text>
<text x="273.2" y="29.4">A</text>
<text x="11.6" y="30.4">Prism Controlled:</text>
<text x="11.6" y="32.9">GREEN (pass),</text>
<text x="11.6" y="35.3">YELLOW (busy),</text>
<text x="11.6" y="37.8">RED (fail)</text>
<text x="116.8" y="40.1" transform="rotate(-90 116.8 40.1)">2</text>
<text x="119.3" y="40.1" transform="rotate(-90 119.3 40.1)">4</text>
<text x="121.8" y="40.1" transform="rotate(-90 121.8 40.1)">6</text>
<text x="124.3" y="40" transform="rotate(-90 124.3 40)">8</text>
<text x="126.7" y="41.2" transform="rotate(-90 126.7 41.2)">10</text>
<text x="129.2" y="41.2" transform="rotate(-90 129.2 41.2)">12</text>
<text x="131.7" y="41.2" transform="rotate(-90 131.7 41.2)">14</text>
<text x="134.2" y="41.2" transform="rotate(-90 134.2 41.2)">16</text>
<text x="11.6" y="42.8">User Defined: BLUE</text>
<text x="176.4" y="59">2</text>
<text x="184" y="55" transform="rotate(-90 184 55)">5</text>
<text x="191.4" y="59">4</text>
<text x="184" y="64.9" transform="rotate(-90 184 64.9)">3</text>
<text x="144.4" y="70.9">1</text>
<text x="156.7" y="70.9">2</text>
<text x="144.1" y="73.9">3</text>
<text x="157.8" y="73.9">3</text>
<text x="4.7" y="82.3">B</text>
<text x="273.3" y="82.3">B</text>
<text x="146.1" y="98.8">D</text>
<text x="161.5" y="98.8">A</text>
<text x="161.5" y="101.3">B</text>
<text x="161.5" y="103.8">C</text>
<text x="87" y="112.2" transform="rotate(-90 87 112.2)">6</text>
<text x="79.4" y="116.2">2</text>
<text x="87" y="122" transform="rotate(-90 87 122)">1</text>
<text x="99.4" y="129.6" transform="rotate(-90 99.4 129.6)">3</text>
<text x="4.6" y="135.2">C</text>
<text x="91.9" y="133.6">5</text>
<text x="184" y="137.1" transform="rotate(-90 184 137.1)">5</text>
<text x="273.3" y="135.2">C</text>
<text x="99.4" y="139.6" transform="rotate(-90 99.4 139.6)">4</text>
<text x="176.4" y="141.1">2</text>
<text x="191.4" y="141.1">4</text>
<text x="184" y="147" transform="rotate(-90 184 147)">3</text>
<text x="104.3" y="156">2</text>
<text x="111.8" y="152" transform="rotate(-90 111.8 152)">6</text>
<text x="144.1" y="153.5">3</text>
<text x="144.4" y="150.5">1</text>
<text x="156.7" y="150.5">2</text>
<text x="157.8" y="153.5">3</text>
<text x="111.8" y="161.8" transform="rotate(-90 111.8 161.8)">1</text>
<text x="116.8" y="173.4">5</text>
<text x="124.3" y="169.4" transform="rotate(-90 124.3 169.4)">3</text>
<text x="240.4" y="172.2">1. SW1 &amp; SW3 are local</text>
<text x="124.3" y="179.4" transform="rotate(-90 124.3 179.4)">4</text>
<text x="240.4" y="174.7">buttons used before the Jig</text>
<text x="240.4" y="177.1">is assembled.</text>
<text x="240.4" y="179.6">2. SW2 can be used with</text>
<text x="240.4" y="182.1">mechanical plunger.</text>
<text x="4.6" y="188">D</text>
<text x="185.7" y="190.8">Title</text>
<text x="273.3" y="188">D</text>
<text x="185.7" y="198.3">Size</text>
<text x="186.9" y="202">Letter</text>
<text x="198.1" y="198.3">Number</text>
<text x="247.9" y="198.3">Revision</text>
<text x="185.7" y="205.7">Date:</text>
<text x="185.7" y="208.2">File:</text>
<text x="196.9" y="208.2">C:\Users\..\JigInterface.SchDoc</text>
<text x="196.9" y="205.7">10-31-2026</text>
<text x="235.5" y="208.2">Drawn By:</text>
<text x="235.5" y="205.7">Sheet of</text>
<text x="36.2" y="212">1</text>
<text x="104.4" y="212">2</text>
<text x="172.9" y="212">3</text>
<text x="241.3" y="212">4</text>
</g>
<g font-size="2.2" fill="#800000">
<text x="115.1" y="14.2">V5V</text>
<text x="126.2" y="14.2">V3V3D</text>
<text x="236.7" y="20.4">I2C2_SDA</text>
<text x="236.7" y="22.9">I2C2_SCL</text>
<text x="142.2" y="26.6">GND</text>
<text x="178.4" y="41.5">V3V3D</text>
<text x="55.4" y="51.5">V5V</text>
<text x="224.2" y="60.2">BUTTON1</text>
<text x="194.5" y="76.4">GND</text>
<text x="37.7" y="117.4">GREEN</text>
<text x="169.6" y="118.7">GND</text>
<text x="178.4" y="123.7">V3V3D</text>
<text x="37.7" y="134.8">YELLOW</text>
<text x="224.2" y="142.3">BUTTON2</text>
<text x="37.7" y="157.2">RED</text>
<text x="197" y="158.5">GND</text>
<text x="37.7" y="174.7">BLUE</text>
<text x="112.4" y="195.8">GND</text>
</g>
<g font-size="2.2" fill="#000080">
<text x="137.4" y="28.9">J6</text>
<text x="137.4" y="31.3">FCI 68602-116HLF</text>
<text x="191.7" y="41.8">C51</text>
<text x="165.3" y="53.3">100 KΩ</text>
<text x="165.3" y="51.3">R51</text>
<text x="191.7" y="48.8">1.00 µF</text>
<text x="194.9" y="54">U14</text>
<text x="88.2" y="58.7">R53</text>
<text x="100.6" y="58.7">R54</text>
<text x="113" y="58.7">R55</text>
<text x="125.5" y="58.7">R56</text>
<text x="151.8" y="58.2">R52</text>
<text x="194.9" y="56.5">TI SN74LVC1G14DBVR</text>
<text x="88.2" y="61.2">499 Ω</text>
<text x="100.6" y="61.2">499 Ω</text>
<text x="113" y="61.2">499 Ω</text>
<text x="125.5" y="61.2">499 Ω</text>
<text x="151.8" y="62.2">499 Ω</text>
<text x="23.2" y="71.2">150060GS75000</text>
<text x="23.2" y="68.7">D2</text>
<text x="38.2" y="68.7">D3</text>
<text x="53.1" y="68.7">D4</text>
<text x="70.5" y="68.7">D5</text>
<text x="141.9" y="68.2">SW1</text>
<text x="169.3" y="68.7">100 nF</text>
<text x="169.3" y="66.2">C52</text>
<text x="141.9" y="77.1">TP11CGRA004</text>
<text x="14.8" y="86.8" transform="rotate(-90 14.8 86.8)">Würth Elektronik 150060GS75000</text>
<text x="18.5" y="88.6">499 Ω</text>
<text x="18.5" y="86.1">R57</text>
<text x="29.7" y="86.8" transform="rotate(-90 29.7 86.8)">Würth Elektronik 150060YS75000</text>
<text x="33.4" y="88.6">499 Ω</text>
<text x="33.4" y="86.1">R58</text>
<text x="44.7" y="86.8" transform="rotate(-90 44.7 86.8)">Wurth Elektronik 150060RS75003</text>
<text x="48.3" y="88.6">499 Ω</text>
<text x="48.3" y="86.1">R59</text>
<text x="62.1" y="86.8" transform="rotate(-90 62.1 86.8)">Wurth Elektronik 150060BS75003</text>
<text x="65.8" y="88.6">499 Ω</text>
<text x="65.8" y="86.1">R60</text>
<text x="149.4" y="93.6">SW2</text>
<text x="149.4" y="107">C&amp;K Components FDSD002R</text>
<text x="62.3" y="119.4">10 Ω</text>
<text x="62.3" y="115.4">R61</text>
<text x="90.9" y="116">Q3A</text>
<text x="90.9" y="118.4">Rohm UT6K3TCR</text>
<text x="191.7" y="123.9">C53</text>
<text x="191.7" y="130.9">1.00 µF</text>
<text x="62.3" y="136.8">10 Ω</text>
<text x="62.3" y="132.8">R62</text>
<text x="103.3" y="133.3">Q3B</text>
<text x="103.3" y="135.8">Rohm UT6K3TCR</text>
<text x="165.3" y="135.3">100 KΩ</text>
<text x="165.3" y="133.3">R63</text>
<text x="194.9" y="136.1">U15</text>
<text x="151.8" y="140.3">R64</text>
<text x="194.9" y="138.6">TI SN74LVC1G14DBVR</text>
<text x="141.9" y="147.8">SW3</text>
<text x="151.8" y="144.3">499 Ω</text>
<text x="169.3" y="148.3">C54</text>
<text x="62.3" y="155.2">R65</text>
<text x="115.8" y="155.7">Q4A</text>
<text x="169.3" y="150.7">100 nF</text>
<text x="62.3" y="159.2">10 Ω</text>
<text x="115.8" y="158.2">Rohm UT6K3TCR</text>
<text x="141.9" y="156.7">TP11CGRA004</text>
<text x="62.3" y="172.7">R66</text>
<text x="128.2" y="173.1">Q4B</text>
<text x="62.3" y="176.7">10 Ω</text>
<text x="128.2" y="175.6">Rohm UT6K3TCR</text>
<text x="211.8" y="200.8">a44</text>
<text x="264.1" y="200.8">03</text>
<text x="249.1" y="208.2">Sistemi</text>
</g>
<g font-size="1.8">
<text x="153.4" y="189.2">DISCLAIMER: This design is</text>
<text x="153.4" y="191.2">provided &quot;as is&quot; for reference</text>
<text x="153.4" y="193.2">purposes only, without warranty of</text>
<text x="153.4" y="195.2">any kind, express or implied. Sistemi</text>
<text x="153.4" y="197.1">assumes no liability for any damages</text>
<text x="153.4" y="199.1">arising from the use of this design.</text>
<text x="153.4" y="201.1">Verify all component values, ratings</text>
<text x="153.4" y="203.1">and connections before fabrication.</text>
</g>
</svg>
